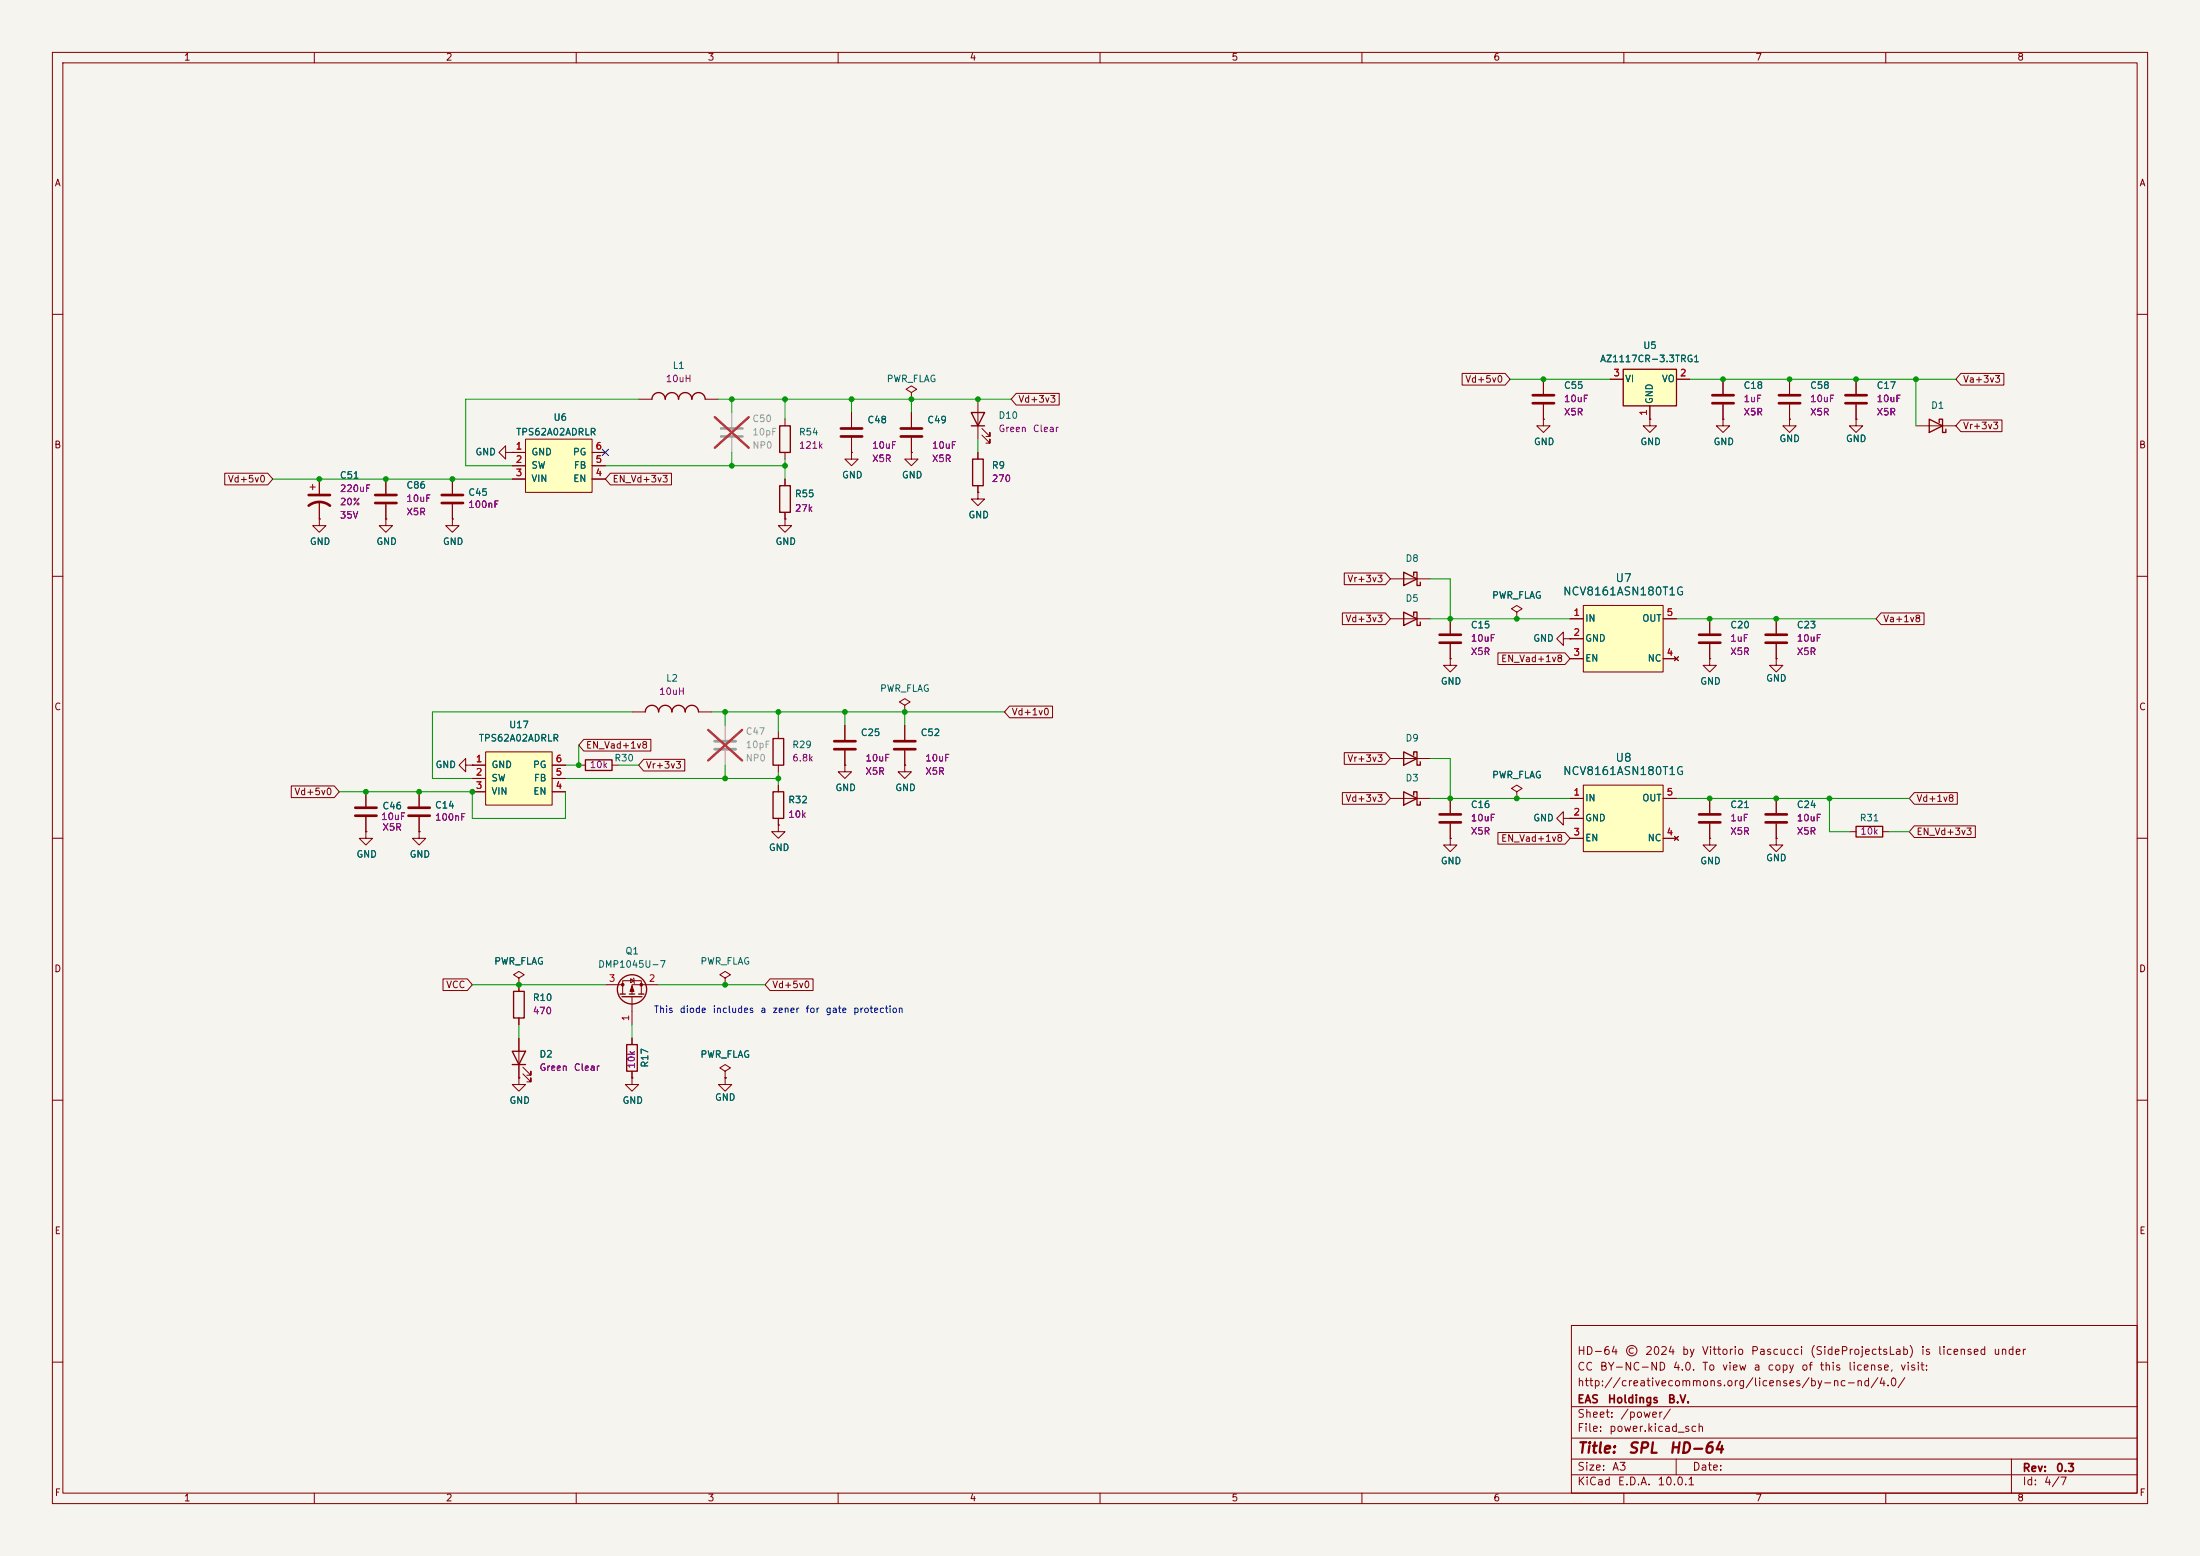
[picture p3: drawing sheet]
<svg xmlns="http://www.w3.org/2000/svg" width="420mm" height="297mm" viewBox="0 0 420 297" stroke-linecap="round" stroke-linejoin="round" font-family="sans-serif">
<path d="M0 0h420v297h-420z" fill="#f5f4ef" stroke="#f5f4ef" stroke-width=".19"/>
<g fill="none" stroke="#840000" stroke-width=".19">
<path d="M10 10h400v277h-400zM12 12h396v273h-396zM60 10v2M110 10v2M160 10v2M210 10v2M260 10v2M310 10v2M360 10v2M10 60h2M408 60h2M174 86.4v1.2h1.3l-1.3 1.3-1.3-1.3h1.3"/>
<path d="M174 86.4h.1M186.7 94v1.3h1.3l-1.3 1.2-1.3-1.2h1.3M186.7 94h.1M186.7 86.4v1.2M186.7 92.7v1.3M10 110h2M408 110h2M172.7 134.6l1-.6-1-.6-1 .6 1 .6v1.3M172.7 135.9h.1M10 160h2M408 160h2M99.1 198.1v7.6"/>
<path d="M138.4 186.7l1-.6-1-.7-1 .7 1 .6v1.3M138.4 188h.1M10 210h2M99.8 203.7l1.5 1.5v-.7v.7h-.7M99.8 205l1.5 1.5v-.8v.8h-.7M408 210h2M300 253h108v32h-108zM10 260h2M300 278.5h108M300 274.5h108M300 268.5h108M320 278.5v3"/>
<path d="M384 278.5v6.5M408 260h2M60 285v2M110 285v2M160 285v2M210 285v2M260 285v2M300 281.5h108M310 285v2M360 285v2"/>
</g>
<path d="M185.7 87.6h2v5.1h-2zM97.8 200.7h2.5l-1.2 2.5zM97.8 203.2h2.5" fill="none" stroke="#840000" stroke-width=".25"/>
<path d="M92.7 143.5h12.7v10.2h-12.7z" fill="#ffffc2"/>
<g fill="none" stroke="#840000" stroke-width=".19">
<path d="M162.6 78.7v2.8M149.9 99.1v1.2h1.2l-1.2 1.3-1.3-1.3h1.3M149.9 99.1h.1M149.9 80v1.3M149.9 86.4v1.2M149.9 91.4v1.3M149.9 97.8v1.3M162.6 86.4v1.2h1.2l-1.2 1.3-1.3-1.3h1.3M162.6 86.4h.1M162.6 83.6v2.8M339.1 118.1v2.8M120.6 135.9h2.6"/>
<path d="M133.3 135.9h2.6M148.6 139.7v1.3M339.1 125.7v1.3h1.3l-1.3 1.3-1.3-1.3h1.3M339.1 125.7h.1M339.1 122.9v2.8M88.9 146.1v-1.3l-1.3 1.3 1.3 1.2v-1.2h1.3M90.2 146.1h.1M90.2 146.1h2.5M90.2 148.6h2.5M90.2 151.1h2.5M92.7 143.5h12.7v10.2h-12.7zM105.4 146.1h2.5"/>
<path d="M105.4 148.6h2.5M105.4 151.1h2.5M148.6 146.1v1.2M298.4 156.2v-1.3l-1.2 1.3 1.2 1.3v-1.3h1.3M299.7 156.2h.1M353.1 158.8h1.2M359.4 158.8h1.3M99.1 186.7l1-.6-1-.7-1.1 .7 1.1 .6v1.3M99.1 188h.1M99.1 188v1.2M99.1 194.3v1.3M115.6 188h3.3"/>
<path d="M118.9 189.7v-2.5h3.5v2.5M120.4 186.8l.6 .4-.6 .4zM120.6 190.2v5.4M120.6 198.1v1.3M120.9 186.7l.3 1M125.7 188h-5.1v1.7M120.6 205.7v1.3h1.3l-1.3 1.3-1.2-1.3h1.2M120.6 205.7h.1M120.6 204.5v1.2M138.4 205.7v1.3h1.3l-1.3 1.3-1.2-1.3h1.2M138.4 205.7h.1M138.4 204.5l1-.7-1-.6-1 .6 1 .7v1.2"/>
</g>
<g fill="none" stroke="#840000" stroke-width=".25">
<path d="M148.8 92.7h2.1v5.1h-2.1zM148.8 81.3h2.1v5.1h-2.1zM123.2 135.9a1.27 1.27 0 0 1 1.3-1.3 1.27 1.27 0 0 1 1.2 1.3 1.27 1.27 0 0 1 1.3-1.3 1.27 1.27 0 0 1 1.3 1.3 1.27 1.27 0 0 1 1.2-1.3 1.27 1.27 0 0 1 1.3 1.3 1.27 1.27 0 0 1 1.3-1.3 1.27 1.27 0 0 1 1.2 1.3M147.6 141h2v5.1h-2zM354.3 157.7h5.1v2.1h-5.1zM98 189.2h2.1v5.1h-2.1zM118.4 189.7h1M118.7 190.2h3.9M119.6 199.4h2.1v5.1h-2.1zM120.1 189.7h1.1M121.9 189.7h1"/>
<circle cx="120.6" cy="188.8" r="2.79"/>
</g>
<path d="M160.5 81.8h4.1M160.5 83.3h4.1M337.1 121.2h4M337.1 122.7h4" fill="none" stroke="#840000" stroke-width=".51"/>
<g fill="#840000" stroke="#840000" stroke-width=".19">
<path d="M120.6 188.2l.4 1h-.7z"/>
<circle cx="118.9" cy="188" r=".25"/>
<circle cx="122.4" cy="188" r=".25"/>
</g>
<path d="M302.3 115.6h15.2v12.7h-15.2z" fill="#ffffc2"/>
<g fill="none" stroke="#840000" stroke-width=".19">
<path d="M186.7 76.2v7.6M187.5 81.8l1.5 1.5v-.7v.7h-.8M187.5 83.1l1.5 1.5v-.8v.8h-.8M299.7 118.1h2.6M302.3 115.6h15.2v12.7h-15.2zM317.5 118.1h2.5M326.4 118.1v2.8M299.7 121.9h2.6M299.7 125.7h2.6M317.5 125.7h2.5M319.7 125.3l.7 .8M320.4 125.3l-.7 .8"/>
<path d="M326.4 125.7v1.3h1.3l-1.3 1.3-1.3-1.3h1.3M326.4 125.7h.1M326.4 122.9v2.8"/>
</g>
<path d="M324.4 122.7h4M324.4 121.2h4" fill="none" stroke="#840000" stroke-width=".51"/>
<path d="M185.4 78.7h2.6l-1.3 2.6zM185.4 81.3h2.6" fill="none" stroke="#840000" stroke-width=".25"/>
<path d="M302.3 149.9h15.2v12.7h-15.2z" fill="#ffffc2"/>
<g fill="none" stroke="#840000" stroke-width=".19">
<path d="M121.9 76.2h2.6M134.6 76.2h2.6M174 74.9l1-.6-1-.6-1 .6 1 .6v1.3M174 76.2h.1M174 78.7v2.8M328.9 72.4v2.8M328.9 77.2v2.8M341.6 72.4v2.8M341.6 77.2v2.8M354.3 72.4v2.8M354.3 77.2v2.8M96.5 86.4v-1.3l-1.3 1.3 1.3 1.2v-1.2h1.3"/>
<path d="M97.8 86.4h.1M174 83.6v2.8M294.6 80v1.3h1.3l-1.3 1.3-1.2-1.3h1.2M294.6 80h.1M328.9 80v1.3h1.3l-1.3 1.3-1.2-1.3h1.2M328.9 80h.1M341.6 80v1.3h1.3l-1.3 1.3-1.2-1.3h1.2M341.6 80h.1M354.3 80v1.3h1.3l-1.3 1.3-1.2-1.3h1.2M354.3 80h.1M289.6 116.8l1-.6-1-.6-1.1 .6 1.1 .6v1.3M289.6 118.1h.1"/>
<path d="M276.9 125.7v1.3h1.2l-1.2 1.3-1.3-1.3h1.3M276.9 125.7h.1M298.4 121.9v-1.2l-1.2 1.2 1.2 1.3v-1.3h1.3M299.7 121.9h.1M148.6 157.5v1.3h1.3l-1.3 1.2-1.3-1.2h1.3M148.6 157.5h.1M148.6 149.9v1.2M148.6 156.2v1.3M265.4 152.4h7.6M265.4 144.8h7.6M299.7 152.4h2.6M299.7 156.2h2.6"/>
<path d="M302.3 149.9h15.2v12.7h-15.2zM317.5 152.4h2.5M319.7 159.6l.7 .8M320.4 159.6l-.7 .8M326.4 152.4v2.8M326.4 157.2v2.8M339.1 152.4v2.8M339.1 157.2v2.8M299.7 160h2.6M317.5 160h2.5M326.4 160v1.3h1.3l-1.3 1.3-1.3-1.3h1.3M326.4 160h.1"/>
<path d="M339.1 160v1.3h1.3l-1.3 1.3-1.3-1.3h1.3M339.1 160h.1M99.1 205.7v1.3h1.2l-1.2 1.3-1.3-1.3h1.3M99.1 205.7h.1"/>
</g>
<path d="M124.5 76.2a1.27 1.27 0 0 1 1.2-1.3 1.27 1.27 0 0 1 1.3 1.3 1.27 1.27 0 0 1 1.3-1.3 1.27 1.27 0 0 1 1.2 1.3 1.27 1.27 0 0 1 1.3-1.3 1.27 1.27 0 0 1 1.3 1.3 1.27 1.27 0 0 1 1.2-1.3 1.27 1.27 0 0 1 1.3 1.3M147.6 151.1h2v5.1h-2zM268 151.1l2.5 1.3-2.5 1.3zM268 143.5l2.5 1.3-2.5 1.3zM269.9 151.8v-.7h.6v2.6h.6v-.7M269.9 144.1v-.6h.6v2.6h.6v-.7" fill="none" stroke="#840000" stroke-width=".25"/>
<path d="M326.9 77h4.1M326.9 75.4h4.1M339.6 77h4.1M339.6 75.4h4.1M352.3 77h4.1M352.3 75.4h4.1M172 81.8h4M172 83.3h4M324.4 155.4h4M324.4 157h4M337.1 155.4h4M337.1 157h4" fill="none" stroke="#840000" stroke-width=".51"/>
<path d="M137.7 81.8h4M137.7 83.3h4" fill="none" stroke="#9c9b98" stroke-width=".51"/>
<path d="M139.7 78.7v2.8M139.7 83.6v2.8" fill="none" stroke="#9c9b98" stroke-width=".19"/>
<path d="M136.5 79.6l6.4 5.9M142.9 79.6l-6.4 5.9" fill="none" stroke="#e12e31" stroke-width=".46"/>
<path d="M100.3 83.8h12.7v10.2h-12.7z" fill="#ffffc2"/>
<g fill="none" stroke="#840000" stroke-width=".19">
<path d="M97.8 86.4h2.5M97.8 88.9h2.5M97.8 91.4h2.5M100.3 83.8h12.7v10.2h-12.7zM113 86.4h2.6M113 88.9h2.6M113 91.4h2.6M315 80v1.3h1.2l-1.2 1.3-1.3-1.3h1.3M315 80h.1M365.8 81.3h7.6M265.4 110.5h7.6M276.9 152.4v2.8"/>
<path d="M276.9 157.2v2.8M289.6 151.1l1-.6-1-.6-1.1 .6 1.1 .6v1.3M289.6 152.4h.1M276.9 160v1.3h1.2l-1.2 1.3-1.3-1.3h1.3M276.9 160h.1"/>
</g>
<path d="M368.3 80l2.5 1.3-2.5 1.3zM370.2 80.6v-.6h.6v2.6h.7v-.7M268 109.2l2.5 1.3-2.5 1.3zM269.9 109.9v-.7h.6v2.6h.6v-.7" fill="none" stroke="#840000" stroke-width=".25"/>
<path d="M274.8 155.4h4.1M274.8 157h4.1" fill="none" stroke="#840000" stroke-width=".51"/>
<path d="M309.9 70.5h10.1v7h-10.1z" fill="#ffffc2"/>
<path d="M309.9 70.5h10.1v7h-10.1zM268 116.8l2.5 1.3-2.5 1.3zM269.9 117.5v-.7h.6v2.6h.6v-.7M111.8 145h5v2.1h-5z" fill="none" stroke="#840000" stroke-width=".25"/>
<g fill="none" stroke="#840000" stroke-width=".19">
<path d="M162.6 78.7v2.8M174 78.7v2.8M194 75.1h8.2v2.2h-8.2l-1-1.1zM279.1 71.3h8.2l1 1.1-1 1.1h-8.2zM294.6 72.4v2.8M294.6 77.2v2.8M307.3 72.4h2.6M315 77.5v2.5M320 72.4h2.6M328.9 72.4v2.8M328.9 77.2v2.8M341.6 72.4v2.8"/>
<path d="M341.6 77.2v2.8M354.3 72.4v2.8M354.3 77.2v2.8M374.3 71.3h8.2v2.2h-8.2l-.9-1.1zM42.9 90.3h8.2l1 1.1-1 1.2h-8.2zM59.2 93h1M59.7 92.5v1M61 99.1v1.2h1.2l-1.2 1.3-1.3-1.3h1.3M61 99.1h.1M61 91.4v2.8M61 95.8v3.3M73.7 99.1v1.2h1.2l-1.2 1.3-1.3-1.3h1.3"/>
<path d="M73.7 99.1h.1M73.7 91.4v2.8M73.7 96.3v2.8M86.4 99.1v1.2h1.2l-1.2 1.3-1.3-1.3h1.3M86.4 99.1h.1M86.4 91.4v2.8M86.4 96.3v2.8M97.8 86.4h.1M97.8 86.4h2.5M97.8 88.9h2.5M97.8 91.4h2.5M113 86.4h2.6"/>
<path d="M113 88.9h2.6M113 91.4h2.6M116.5 90.3h11.7v2.3h-11.7l-.9-1.2zM149.9 99.1h.1M149.9 91.4v1.3M149.9 97.8v1.3M162.6 86.4h.1M162.6 83.6v2.8M174 86.4h.1M174 83.6v2.8M186.7 94h.1M186.7 86.4v1.2"/>
<path d="M186.7 92.7v1.3M294.6 80h.1M315 80h.1M328.9 80h.1M341.6 80h.1M354.3 80h.1M374.3 80.2h7.9v2.2h-7.9l-.9-1.1zM256.3 117h8.2l.9 1.1-.9 1.1h-8.2zM256.6 109.4h7.9l.9 1.1-.9 1.1h-7.9zM265.4 118.1h7.6M276.9 118.1v2.8M289.6 118.1h.1"/>
<path d="M299.7 118.1h2.6M317.5 118.1h2.5M326.4 118.1v2.8M339.1 118.1v2.8M359.1 117h8.2v2.2h-8.2l-1-1.1zM161.3 138.4v2.8M172.7 138.4v2.8M192.7 134.8h8.2v2.2h-8.2l-.9-1.1zM276.9 125.7h.1M276.9 122.9v2.8M286 124.6h12.8l.9 1.1-.9 1.1h-12.8zM299.7 121.9h.1"/>
<path d="M299.7 121.9h2.6M299.7 125.7h2.6M317.5 125.7h2.5M319.7 125.3l.7 .8M320.4 125.3l-.7 .8M326.4 125.7h.1M326.4 122.9v2.8M339.1 125.7h.1M339.1 122.9v2.8M55.6 150h8.2l1 1.1-1 1.1h-8.2zM69.8 158.8v1.2h1.3l-1.3 1.3-1.2-1.3h1.2M69.8 158.8h.1"/>
<path d="M69.8 151.1v2.8M69.8 156v2.8M80 158.8v1.2h1.3l-1.3 1.3-1.3-1.3h1.3M80 158.8h.1M80 151.1v2.8M80 156v2.8M90.2 146.1h.1M90.2 146.1h2.5M90.2 148.6h2.5M90.2 151.1h2.5M105.4 146.1h2.5M105.4 148.6h2.5"/>
<path d="M105.4 151.1h2.5M110.5 146.1h1.3M111.4 141.1h12.9v2.3h-12.9l-.9-1.2zM116.8 146.1h1.3M122.9 144.9h7.8v2.3h-7.8l-1-1.1zM148.6 157.5h.1M148.6 149.9v1.2M148.6 156.2v1.3M161.3 146.1v1.2h1.3l-1.3 1.3-1.3-1.3h1.3M161.3 146.1h.1M161.3 143.3v2.8M172.7 146.1v1.2h1.3l-1.3 1.3-1.3-1.3h1.3"/>
<path d="M172.7 146.1h.1M172.7 143.3v2.8M256.3 151.3h8.2l.9 1.1-.9 1.1h-8.2zM256.6 143.7h7.9l.9 1.1-.9 1.1h-7.9zM276.9 152.4v2.8M276.9 157.2v2.8M286 158.9h12.8l.9 1.1-.9 1.1h-12.8zM289.6 152.4h.1M299.7 156.2h.1M299.7 152.4h2.6M299.7 156.2h2.6M317.5 152.4h2.5"/>
<path d="M319.7 159.6l.7 .8M320.4 159.6l-.7 .8M326.4 152.4v2.8M326.4 157.2v2.8M339.1 152.4v2.8M339.1 157.2v2.8M365.4 157.6h11.7v2.3h-11.7l-.9-1.1zM365.4 151.3h8.3v2.2h-8.3l-.9-1.1zM276.9 160h.1M299.7 160h2.6M317.5 160h2.5M326.4 160h.1"/>
<path d="M339.1 160h.1M84.6 186.8h4.6l1 1.2-1 1.1h-4.6zM99.1 188h.1M99.1 188v1.2M99.1 194.3v1.3M99.1 198.1v2.6M120.6 198.1v1.3M147 186.8h8.2v2.3h-8.2l-1-1.1zM99.1 205.7h.1M99.1 203.2v2.5M120.6 205.7h.1M120.6 204.5v1.2"/>
<path d="M138.4 205.7h.1"/>
</g>
<g fill="none" stroke="#840000" stroke-width=".51">
<path d="M292.6 75.4h4.1M292.6 77h4.1M58.9 96.5a3.3 3.3 0 0 1 4.1 0M58.9 94.5h4.1M71.6 94.5h4.1M71.6 96h4.1M84.3 94.5h4.1M84.3 96h4.1M274.8 121.2h4.1M274.8 122.7h4.1M67.8 154.2h4.1M67.8 155.7h4.1"/>
<path d="M78 154.2h4M78 155.7h4M159.3 141.5h4M159.3 143h4M170.7 141.5h4.1M170.7 143h4.1"/>
</g>
<path d="M136.4 141.5h4.1M136.4 143h4.1" fill="none" stroke="#9c9b98" stroke-width=".51"/>
<path d="M138.4 138.4v2.8M138.4 143.3v2.8" fill="none" stroke="#9c9b98" stroke-width=".19"/>
<path d="M135.2 139.3l6.5 5.9M141.7 139.3l-6.5 5.9" fill="none" stroke="#e12e31" stroke-width=".46"/>
<g fill="none" stroke="#009600" stroke-width=".19">
<path d="M121.9 76.2h-33v12.7h8.9M137.2 76.2h55.8M139.7 76.2v2.5M149.9 76.2v3.8M162.6 76.2v2.5M174 76.2v2.5M288.3 72.4h19M322.6 72.4h50.8M365.8 72.4v8.9M52.1 91.4h45.7M115.6 88.9h34.3M139.7 86.4v2.5"/>
<path d="M149.9 87.6v3.8M186.7 83.8v2.6M273 110.5h3.9v7.6M273 118.1h26.7M320 118.1h38.1M120.6 135.9h-38.1v12.7h7.7M135.9 135.9h55.9M138.4 135.9v2.5M148.6 135.9v3.8M161.3 135.9v2.5M172.7 135.9v2.5M64.8 151.1h25.4v5.1h17.7v-5.1"/>
<path d="M107.9 148.6h40.7M110.5 142.2v3.9h-2.6M118.1 146.1h3.8M138.4 146.1v2.5M148.6 147.3v2.6M273 144.8h3.9v7.6M273 152.4h26.7M320 152.4h44.5M349.2 152.4v6.4h3.9M360.7 158.8h3.8M90.2 188h25.4M99.1 195.6v2.5"/>
<path d="M120.6 195.6v2.5M125.7 188h20.3"/>
</g>
<path d="M115 85.8l1.2 1.2M116.2 85.8l-1.2 1.2" fill="none" stroke="#000084" stroke-width=".19"/>
<g fill="#009600" stroke="#009600" stroke-width=".19">
<circle cx="276.9" cy="118.1" r=".46"/>
<circle cx="276.9" cy="152.4" r=".46"/>
<circle cx="289.6" cy="152.4" r=".46"/>
<circle cx="289.6" cy="118.1" r=".46"/>
<circle cx="172.7" cy="135.9" r=".46"/>
<circle cx="161.3" cy="135.9" r=".46"/>
<circle cx="148.6" cy="148.6" r=".46"/>
<circle cx="138.4" cy="148.6" r=".46"/>
<circle cx="138.4" cy="135.9" r=".46"/>
<circle cx="148.6" cy="135.9" r=".46"/>
<circle cx="110.5" cy="146.1" r=".46"/>
<circle cx="149.9" cy="76.2" r=".46"/>
<circle cx="162.6" cy="76.2" r=".46"/>
<circle cx="174" cy="76.2" r=".46"/>
<circle cx="149.9" cy="88.9" r=".46"/>
<circle cx="139.7" cy="76.2" r=".46"/>
<circle cx="139.7" cy="88.9" r=".46"/>
<circle cx="186.7" cy="76.2" r=".46"/>
<circle cx="326.4" cy="118.1" r=".46"/>
<circle cx="339.1" cy="118.1" r=".46"/>
<circle cx="339.1" cy="152.4" r=".46"/>
<circle cx="349.2" cy="152.4" r=".46"/>
<circle cx="326.4" cy="152.4" r=".46"/>
<circle cx="138.4" cy="188" r=".46"/>
<circle cx="99.1" cy="188" r=".46"/>
<circle cx="90.2" cy="151.1" r=".46"/>
<circle cx="73.7" cy="91.4" r=".46"/>
<circle cx="86.4" cy="91.4" r=".46"/>
<circle cx="69.8" cy="151.1" r=".46"/>
<circle cx="61" cy="91.4" r=".46"/>
<circle cx="80" cy="151.1" r=".46"/>
<circle cx="341.6" cy="72.4" r=".46"/>
<circle cx="354.3" cy="72.4" r=".46"/>
<circle cx="328.9" cy="72.4" r=".46"/>
<circle cx="365.8" cy="72.4" r=".46"/>
<circle cx="294.6" cy="72.4" r=".46"/>
</g>
<g font-size="2" fill="#840000">
<text x="301" y="277.9">Title:</text>
<text x="310.6" y="277.9">SPL</text>
<text x="318.5" y="277.9">HD-64</text>
</g>
<g font-size="1.5" fill="#006464">
<text x="308.3" y="111.5">U7</text>
<text x="298.3" y="114">NCV8161ASN180T1G</text>
<text x="298.3" y="148.3">NCV8161ASN180T1G</text>
<text x="308.3" y="145.8">U8</text>
</g>
<g font-size="1.5" fill="#840000">
<text x="301" y="262">CC</text>
<text x="301" y="259">HD-64</text>
<text x="305.3" y="262">BY-NC-ND</text>
<text x="310.1" y="259">©</text>
<text x="313.9" y="259">2024</text>
<text x="319.2" y="262">4.0.</text>
<text x="321" y="259">by</text>
<text x="324.8" y="259">Vittorio</text>
<text x="324.8" y="262">To</text>
<text x="328.6" y="262">view</text>
<text x="334.1" y="259">Pascucci</text>
<text x="334.6" y="262">a</text>
<text x="337.3" y="262">copy</text>
<text x="343.7" y="262">of</text>
<text x="345.4" y="259">(SideProjectsLab)</text>
<text x="347.2" y="262">this</text>
<text x="352.7" y="262">license,</text>
<text x="362.6" y="262">visit:</text>
<text x="366.6" y="259">is</text>
<text x="369.8" y="259">licensed</text>
<text x="380.4" y="259">under</text>
<text x="301" y="268.2">EAS</text>
<text x="301" y="265">http://creativecommons.org/licenses/by-nc-nd/4.0/</text>
<text x="306.8" y="268.2">Holdings</text>
<text x="318.3" y="268.2">B.V.</text>
<text x="301" y="273.7">File:</text>
<text x="301" y="271">Sheet:</text>
<text x="307.1" y="273.7">power.kicad_sch</text>
<text x="309.2" y="271">/power/</text>
<text x="301" y="281.1">Size:</text>
<text x="307.6" y="281.1">A3</text>
<text x="323" y="281.1">Date:</text>
<text x="386" y="281.3">Rev:</text>
<text x="392.4" y="281.3">0.3</text>
<text x="301" y="283.9">KiCad</text>
<text x="308.7" y="283.9">E.D.A.</text>
<text x="316.3" y="283.9">10.0.1</text>
<text x="386" y="283.9">Id:</text>
<text x="390.1" y="283.9">4/7</text>
</g>
<g font-size="1.3" fill="#840000">
<text x="35" y="11.9">1</text>
<text x="85" y="11.9">2</text>
<text x="135" y="11.9">3</text>
<text x="185" y="11.9">4</text>
<text x="235" y="11.9">5</text>
<text x="285" y="11.9">6</text>
<text x="335" y="11.9">7</text>
<text x="385" y="11.9">8</text>
<text x="10.3" y="35.9">A</text>
<text x="408.3" y="35.9">A</text>
<text x="194.3" y="77.2">Vd+3v3</text>
<text x="279.6" y="73.3">Vd+5v0</text>
<text x="374.6" y="73.3">Va+3v3</text>
<text x="374.6" y="82.2">Vr+3v3</text>
<text x="10.3" y="85.9">B</text>
<text x="408.2" y="85.9">B</text>
<text x="43.4" y="92.4">Vd+5v0</text>
<text x="116.8" y="92.4">EN_Vd+3v3</text>
<text x="257.1" y="111.4">Vr+3v3</text>
<text x="256.8" y="119.1">Vd+3v3</text>
<text x="359.4" y="119.1">Va+1v8</text>
<text x="286.5" y="126.7">EN_Vad+1v8</text>
<text x="10.3" y="135.9">C</text>
<text x="193" y="136.8">Vd+1v0</text>
<text x="408.2" y="135.9">C</text>
<text x="111.8" y="143.2">EN_Vad+1v8</text>
<text x="123.2" y="147">Vr+3v3</text>
<text x="257.1" y="145.7">Vr+3v3</text>
<text x="56.1" y="152.1">Vd+5v0</text>
<text x="256.8" y="153.4">Vd+3v3</text>
<text x="365.8" y="153.4">Vd+1v8</text>
<text x="286.5" y="161">EN_Vad+1v8</text>
<text x="365.8" y="159.7">EN_Vd+3v3</text>
<text x="10.3" y="185.9">D</text>
<text x="408.2" y="185.9">D</text>
<text x="85.1" y="188.9">VCC</text>
<text x="147.3" y="188.9">Vd+5v0</text>
<text x="10.3" y="235.9">E</text>
<text x="408.3" y="235.9">E</text>
<text x="10.3" y="285.9">F</text>
<text x="35" y="286.9">1</text>
<text x="85" y="286.9">2</text>
<text x="135" y="286.9">3</text>
<text x="185" y="286.9">4</text>
<text x="235" y="286.9">5</text>
<text x="285" y="286.9">6</text>
<text x="335" y="286.9">7</text>
<text x="385" y="286.9">8</text>
<text x="408.3" y="285.9">F</text>
</g>
<g font-size="1.3" fill="#006464">
<text x="128.3" y="70.7">L1</text>
<text x="305.4" y="69.4">AZ1117CR-3.3TRG1</text>
<text x="313.6" y="66.9">U5</text>
<text x="169.2" y="73.3">PWR_FLAG</text>
<text x="298.5" y="74.5">C55</text>
<text x="310.1" y="73.3">VI</text>
<text x="315.8" y="77.2" transform="rotate(-90 315.8 77.2)">GND</text>
<text x="317.2" y="73.3">VO</text>
<text x="332.7" y="74.5">C18</text>
<text x="345.4" y="74.5">C58</text>
<text x="358.1" y="74.5">C17</text>
<text x="98.4" y="83.4">TPS62A02ADRLR</text>
<text x="105.6" y="80.6">U6</text>
<text x="152.4" y="83.4">R54</text>
<text x="165.5" y="81.1">C48</text>
<text x="176.9" y="81.1">C49</text>
<text x="190.5" y="80.2">D10</text>
<text x="368.5" y="78.3">D1</text>
<text x="90.7" y="87.2">GND</text>
<text x="101.3" y="87.2">GND</text>
<text x="101.3" y="89.8">SW</text>
<text x="109.3" y="87.2">PG</text>
<text x="109.5" y="89.8">FB</text>
<text x="189.2" y="89.8">R9</text>
<text x="292.7" y="85.3">GND</text>
<text x="313.1" y="85.3">GND</text>
<text x="327" y="85.3">GND</text>
<text x="339.6" y="84.7">GND</text>
<text x="352.3" y="84.7">GND</text>
<text x="64.8" y="91.7">C51</text>
<text x="77.5" y="93.6">C86</text>
<text x="89.3" y="94.9">C45</text>
<text x="101.3" y="92.3">VIN</text>
<text x="109.3" y="92.3">EN</text>
<text x="151.6" y="95.2">R55</text>
<text x="160.7" y="91.6">GND</text>
<text x="172.1" y="91.6">GND</text>
<text x="184.8" y="99.2">GND</text>
<text x="59.1" y="104.3">GND</text>
<text x="71.8" y="104.3">GND</text>
<text x="84.5" y="104.3">GND</text>
<text x="148" y="104.3">GND</text>
<text x="268.2" y="107.5">D8</text>
<text x="268.2" y="115.2">D5</text>
<text x="284.7" y="114.6">PWR_FLAG</text>
<text x="302.5" y="119">IN</text>
<text x="313.4" y="119">OUT</text>
<text x="280.7" y="120.2">C15</text>
<text x="292.6" y="122.8">GND</text>
<text x="302.5" y="122.8">GND</text>
<text x="330.2" y="120.2">C20</text>
<text x="342.9" y="120.2">C23</text>
<text x="127" y="130.4">L2</text>
<text x="275" y="131">GND</text>
<text x="302.5" y="126.6">EN</text>
<text x="314.4" y="126.6">NC</text>
<text x="324.5" y="131">GND</text>
<text x="337.1" y="130.4">GND</text>
<text x="167.9" y="132.4">PWR_FLAG</text>
<text x="91.3" y="141.8">TPS62A02ADRLR</text>
<text x="97.1" y="139.3">U17</text>
<text x="151.1" y="143.1">R29</text>
<text x="164.2" y="140.8">C25</text>
<text x="175.7" y="140.8">C52</text>
<text x="268.2" y="141.8">D9</text>
<text x="83" y="146.9">GND</text>
<text x="93.7" y="146.9">GND</text>
<text x="93.7" y="149.5">SW</text>
<text x="101.7" y="146.9">PG</text>
<text x="101.8" y="149.5">FB</text>
<text x="117.2" y="145.6">R30</text>
<text x="268.2" y="149.5">D3</text>
<text x="284.7" y="148.9">PWR_FLAG</text>
<text x="72.9" y="154.8">C46</text>
<text x="82.9" y="154.6">C14</text>
<text x="93.7" y="152">VIN</text>
<text x="101.7" y="152">EN</text>
<text x="150.4" y="153.6">R32</text>
<text x="159.4" y="151.3">GND</text>
<text x="170.8" y="151.3">GND</text>
<text x="280.7" y="154.5">C16</text>
<text x="302.5" y="153.3">IN</text>
<text x="313.4" y="153.3">OUT</text>
<text x="330.2" y="154.5">C21</text>
<text x="342.9" y="154.5">C24</text>
<text x="292.6" y="157.1">GND</text>
<text x="302.5" y="157.1">GND</text>
<text x="302.5" y="160.9">EN</text>
<text x="314.4" y="160.9">NC</text>
<text x="354.9" y="157.1">R31</text>
<text x="67.9" y="164">GND</text>
<text x="78.1" y="164">GND</text>
<text x="146.7" y="162.7">GND</text>
<text x="275" y="165.3">GND</text>
<text x="324.5" y="165.3">GND</text>
<text x="337.1" y="164.7">GND</text>
<text x="94.2" y="184.4">PWR_FLAG</text>
<text x="114.1" y="185">DMP1045U-7</text>
<text x="119.3" y="182.5">Q1</text>
<text x="133.6" y="184.4">PWR_FLAG</text>
<text x="101.6" y="191.4">R10</text>
<text x="102.9" y="202.2">D2</text>
<text x="124.1" y="203.9" transform="rotate(-90 124.1 203.9)">R17</text>
<text x="133.6" y="202.2">PWR_FLAG</text>
<text x="97.2" y="211">GND</text>
<text x="118.7" y="211">GND</text>
<text x="136.4" y="210.4">GND</text>
</g>
<g font-size="1.3" fill="#840084">
<text x="127" y="73.3">10uH</text>
<text x="298.5" y="77.1">10uF</text>
<text x="332.7" y="77.1">1uF</text>
<text x="345.4" y="77.1">10uF</text>
<text x="358.1" y="77.1">10uF</text>
<text x="190.5" y="82.8">Green</text>
<text x="197.1" y="82.8">Clear</text>
<text x="298.5" y="79.6">X5R</text>
<text x="332.7" y="79.6">X5R</text>
<text x="345.4" y="79.6">X5R</text>
<text x="358.1" y="79.6">X5R</text>
<text x="152.4" y="86">121k</text>
<text x="166.4" y="86">10uF</text>
<text x="166.4" y="88.5">X5R</text>
<text x="177.8" y="86">10uF</text>
<text x="177.8" y="88.5">X5R</text>
<text x="64.8" y="94.2">220uF</text>
<text x="189.2" y="92.3">270</text>
<text x="64.8" y="96.7">20%</text>
<text x="64.8" y="99.3">35V</text>
<text x="77.5" y="96.1">10uF</text>
<text x="77.5" y="98.7">X5R</text>
<text x="89.3" y="97.3">100nF</text>
<text x="151.6" y="98">27k</text>
<text x="280.7" y="122.8">10uF</text>
<text x="280.7" y="125.3">X5R</text>
<text x="330.2" y="122.8">1uF</text>
<text x="330.2" y="125.3">X5R</text>
<text x="342.9" y="122.8">10uF</text>
<text x="342.9" y="125.3">X5R</text>
<text x="125.7" y="132.9">10uH</text>
<text x="112.5" y="146.9">10k</text>
<text x="151.1" y="145.6">6.8k</text>
<text x="165.1" y="145.6">10uF</text>
<text x="165.1" y="148.2">X5R</text>
<text x="176.5" y="145.6">10uF</text>
<text x="176.5" y="148.2">X5R</text>
<text x="72.7" y="156.8">10uF</text>
<text x="72.9" y="158.9">X5R</text>
<text x="82.9" y="156.9">100nF</text>
<text x="150.4" y="156.4">10k</text>
<text x="280.7" y="157.1">10uF</text>
<text x="280.7" y="159.6">X5R</text>
<text x="330.2" y="157.1">1uF</text>
<text x="330.2" y="159.6">X5R</text>
<text x="342.9" y="157.1">10uF</text>
<text x="342.9" y="159.6">X5R</text>
<text x="355" y="159.6">10k</text>
<text x="101.6" y="193.9">470</text>
<text x="102.9" y="204.7">Green</text>
<text x="109.4" y="204.7">Clear</text>
<text x="121.5" y="204.1" transform="rotate(-90 121.5 204.1)">10k</text>
</g>
<g font-size="1.3" fill="#a90000">
<text x="307.9" y="72.1">3</text>
<text x="320.6" y="72.1">2</text>
<text x="314.7" y="79.4" transform="rotate(-90 314.7 79.4)">1</text>
<text x="98.4" y="86.1">1</text>
<text x="98.4" y="88.6">2</text>
<text x="113.6" y="88.6">5</text>
<text x="113.6" y="86.1">6</text>
<text x="98.4" y="91.2">3</text>
<text x="113.6" y="91.2">4</text>
<text x="300.3" y="117.9">1</text>
<text x="318.1" y="117.9">5</text>
<text x="300.3" y="121.7">2</text>
<text x="300.3" y="125.5">3</text>
<text x="318.1" y="125.5">4</text>
<text x="90.7" y="145.8">1</text>
<text x="90.7" y="148.3">2</text>
<text x="106" y="148.3">5</text>
<text x="106" y="145.8">6</text>
<text x="90.7" y="150.9">3</text>
<text x="106" y="150.9">4</text>
<text x="300.3" y="152.1">1</text>
<text x="300.3" y="156">2</text>
<text x="318.1" y="152.1">5</text>
<text x="300.3" y="159.8">3</text>
<text x="318.1" y="159.8">4</text>
<text x="116.1" y="187.7">3</text>
<text x="123.8" y="187.7">2</text>
<text x="120.4" y="195" transform="rotate(-90 120.4 195)">1</text>
</g>
<g font-size="1.3" fill="#939391">
<text x="143.5" y="80.9">C50</text>
<text x="142.2" y="140.6">C47</text>
</g>
<g font-size="1.3" fill="#9c9b98">
<text x="143.5" y="83.4">10pF</text>
<text x="143.5" y="86">NP0</text>
<text x="142.2" y="143.1">10pF</text>
<text x="142.2" y="145.6">NP0</text>
</g>
<g font-size="1.3" fill="#0000c2">
<text x="124.7" y="193.7">This</text>
<text x="129.6" y="193.7">diode</text>
<text x="135.9" y="193.7">includes</text>
<text x="145" y="193.7">a</text>
<text x="147.4" y="193.7">zener</text>
<text x="153.7" y="193.7">for</text>
<text x="157.5" y="193.7">gate</text>
<text x="162.8" y="193.7">protection</text>
</g>
</svg>
